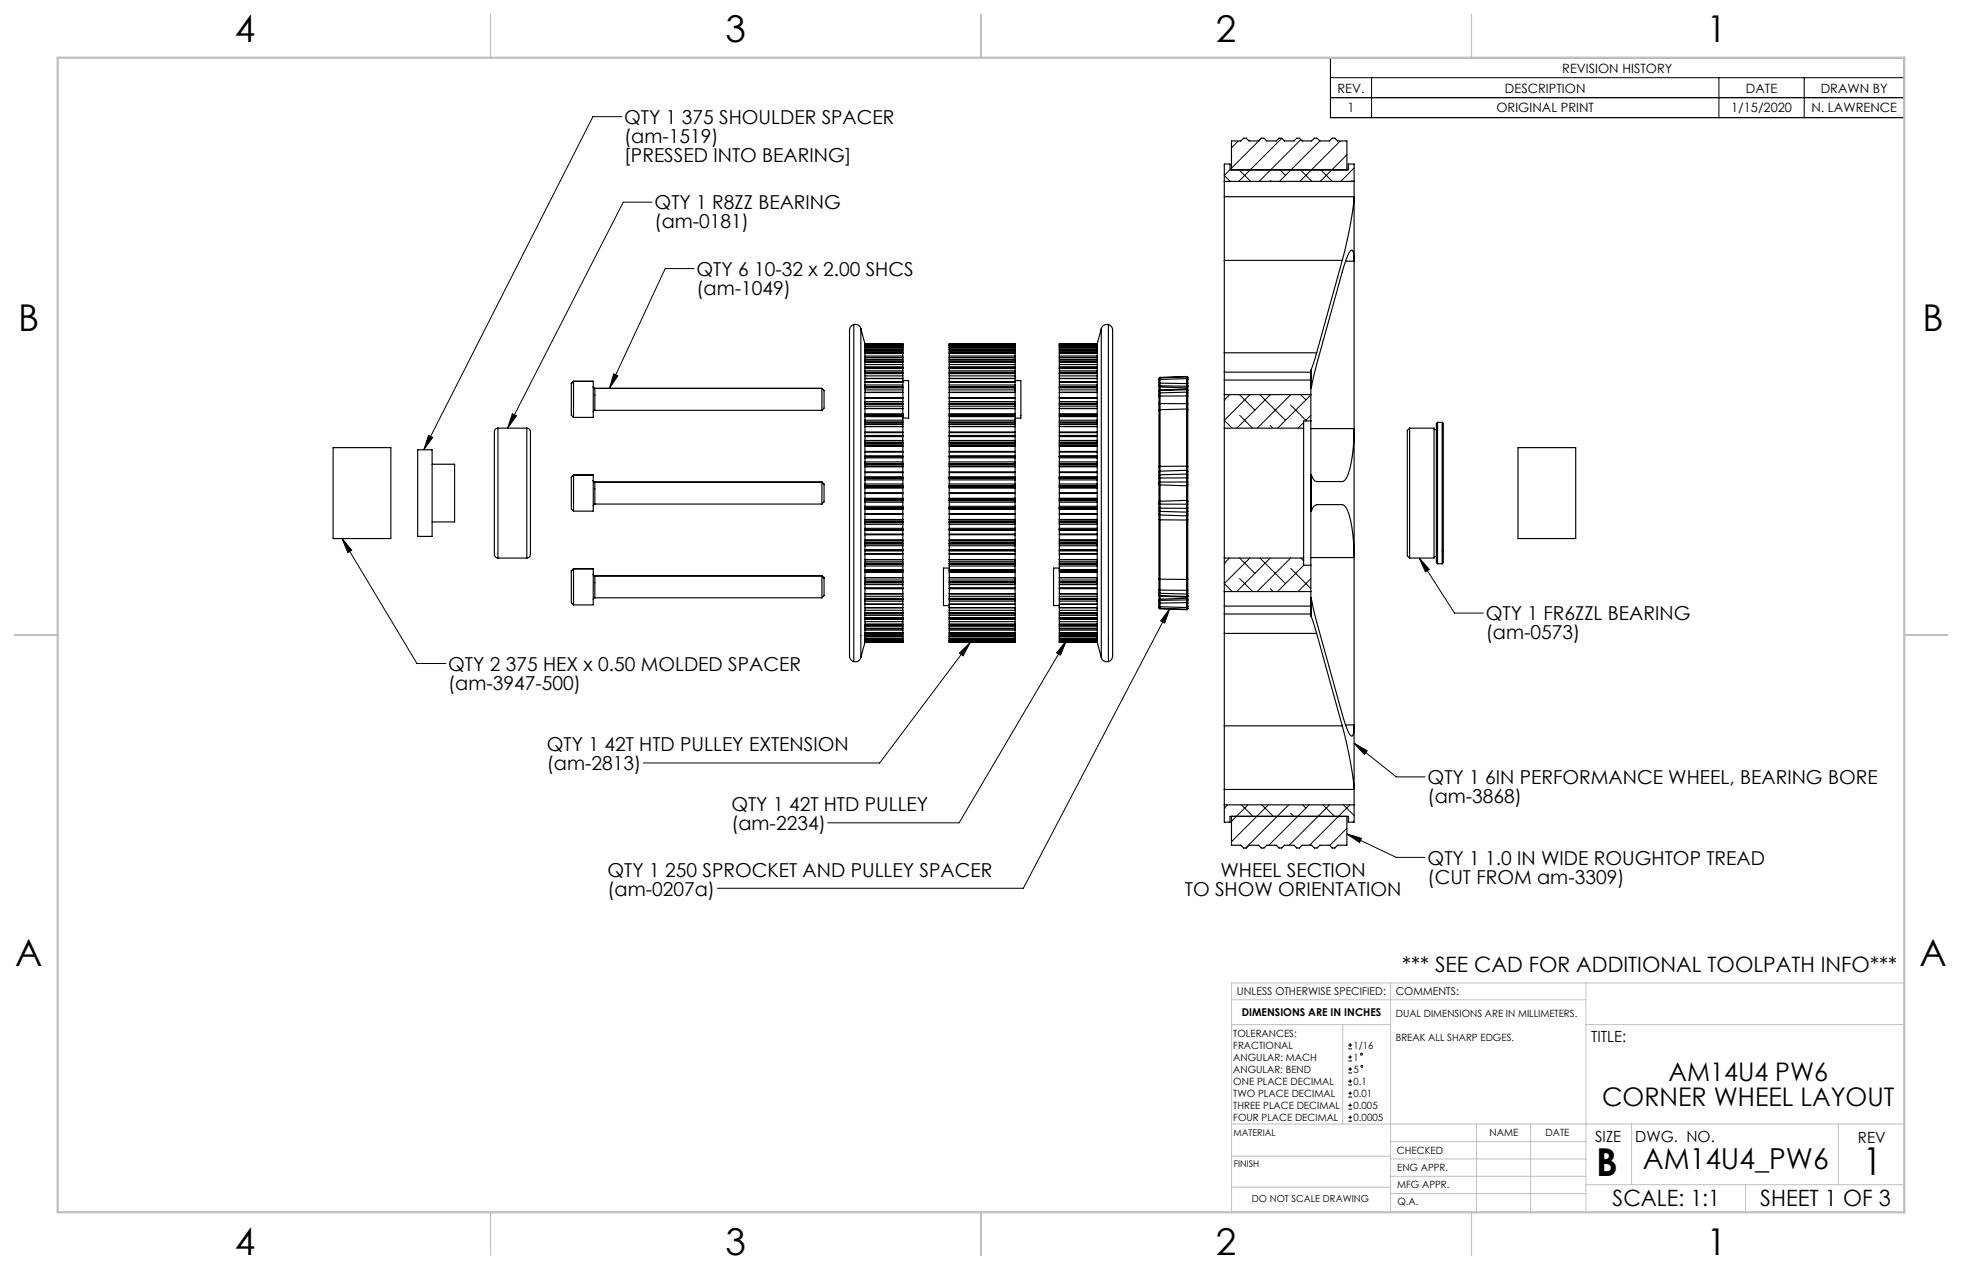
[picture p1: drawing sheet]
<svg xmlns="http://www.w3.org/2000/svg" width="432mm" height="279mm" viewBox="0 0 432 279" stroke-linecap="round" stroke-linejoin="round" font-family="sans-serif">
<g fill="none" stroke="#000" stroke-width=".22">
<path d="M292.8 12.7h126.3v13.2h-126.3zM292.8 17.1h126.3M301.9 17.1v8.8M378.3 17.1v8.8M397.1 17.1v8.8M136.8 25.7h-6.3l-37.2 73.3M270.7 37.3l-1.3 1.3 1.4 1.3M272.5 31l-1.5 1.5M272.8 37.5l2.4 2.4M277.6 30.4l-6.6 6.6M279.5 39.7l.2 .2M281.7 37.4l1.2 1.2"/>
<path d="M282.1 30.4l-9.5 9.5M286.2 37.4l2.5 2.5M286.3 30.7l-9.2 9.2M290.5 31l-8.9 8.9M290.8 37.5l2.4 2.4M292.8 21.5h126.3M295 31l-8.9 8.9M296.4 34.1l-5.8 5.8M297.5 39.7l.2 .2M298 37l-2.9 2.9M143.5 44.5h-6.3l-25.5 49.7M152.8 59.1h-6.4l-12.3 26.3"/>
<path d="M94.3 95.8l.9 .4-1.9 2.8zM112.8 91l.9 .5-2 2.7zM135.1 82.2l.9 .5-1.9 2.7zM269.4 88h.1M270.6 86.8l-1.2 1.2M272.8 86.8l3.4 3.4M272.8 91.3l2.9 2.9M275.1 86.8l-5.7 5.7 1.8 1.7M277.3 86.9l5.6 5.6M279.5 93.6l.6 .6M279.6 86.8l-7.4 7.4M284 89.1l3.5 3.5"/>
<path d="M284.1 86.8l-7.4 7.4M286.2 86.8l1.2 1.2M286.9 93l-1.2 1.2M288.5 86.9l-7.3 7.3M288.5 91.4l-1.2 1.2M75.3 118.5l16.5 27.5h6.3M75.3 118.5l2.1 2.6-.9 .5zM257.4 133.9l-1.1 3.2-.9-.5zM257.4 133.9l-32.2 61.5h-67.3M269.4 123.9h.1M270.6 122.8l-1.2 1.1M272.8 122.8l3.4 3.3"/>
<path d="M272.8 127.3l2.9 2.8M275.1 122.8l-5.7 5.6 1.8 1.7M277.3 122.8l5.6 5.6M279.5 129.5l.7 .6M279.6 122.8l-7.4 7.3M284 125l4.5 4.5M284 122.8l-7.3 7.3M286.3 122.8l.6 .6M286.9 124.4l-5.7 5.7M288.5 127.3l-2.8 2.8M312.4 122.8l7.7 12.1h6.4M312.4 122.8l2.2 2.5-.9 .5z"/>
<path d="M211.1 143.7l2.4-2.4-1.5 3zM213.5 141.3l-19.9 26.6h-52M234.6 141l-23.5 40h-28.9M234.6 141l-1.2 3.1-.9-.5zM269.4 177.8h.1M270.2 177.1l-.8 .7M273.2 177.1l2.6 2.5M274.7 177.1l-3.7 3.6M277.7 177.1l2.5 2.5M279.1 177.1l-8.1 8.1M283.6 177.1l-9.5 9.5M284 178.9l.7 .7"/>
<path d="M286.7 177.1l.7 .7M288.1 177.1l-8.9 8.9M291.2 177.1l2.5 2.5M292.6 177.1l-8.9 8.9M295.7 177.1l2.3 2.3M297.1 177.1l-8.9 8.9M298 163.5l9.3 7.4h6.3M298 163.5l2.9 1.7-.6 .8zM296.4 182.2l-3.8 3.8M296.4 183.5l10.9 5.1h6.3M296.4 183.5l3.2 .9-.4 .9zM298 180.6l-.2 .3"/>
<path d="M296.7 230.7h.9M296.7 229.9h.9M296.7 233.4h.9M296.7 232.6h.9M296.7 236.1h.9M296.7 235.2h.9M296.7 238.7h.9M296.7 237.9h.9M297.2 229.5v.8M297.2 232.1v.9M297.2 234.8v.8M297.2 237.4v.9"/>
<path d="M296.7 241.4h.9M296.7 240.5h.9M296.7 244h.9M296.7 243.2h.9M296.7 246.7h.9M296.7 245.8h.9M297.2 240.1v.8M297.2 242.7v.9M297.2 245.4v.8"/>
<circle cx="299.6" cy="231.9" r=".21"/>
<circle cx="299.7" cy="234.6" r=".21"/>
</g>
<g fill="none" stroke="#c0c0c0" stroke-width=".22">
<path d="M271 219.9h78M306 216.3v50.4M349 216.3v50.4M419.1 216.3h-148.1v50.4M271 225.4h35M295.5 225.4v21.9M349 225.4h70.1M271 247.3h148.1M271 254.4h35M306 258.8h43M306 255h43M306 251.2h43"/>
<path d="M325 247.3v19.4M336.9 247.3v19.4M359.1 247.3v13.3M404.6 247.3v13.3M271 261.2h35M306 262.6h43M349 260.6h70.1M384.2 260.6v6.1"/>
</g>
<path d="M107.9 3.2v9.5M215.9 3.2v9.5M323.8 3.2v9.5M3.2 139.7h9.5M419.1 139.7h9.5M107.9 266.7v9.5M215.9 266.7v9.5M323.8 266.7v9.5" fill="none" stroke="#c0c0c0" stroke-width=".25"/>
<path d="M12.7 12.7h406.4v254h-406.4z" fill="none" stroke="#c0c0c0" stroke-width=".5"/>
<path d="M75.3 118.5l2.1 2.6-.9 .5zM312.4 122.8l2.2 2.5-.9 .5zM298 163.5l2.9 1.7-.6 .8zM296.4 183.5l3.2 .9-.4 .9zM257.4 133.9l-1.1 3.2-.9-.5zM234.6 141l-1.2 3.1-.9-.5zM211.1 143.7l2.4-2.4-1.5 3zM135.1 82.2l.9 .5-1.9 2.7zM112.8 91l.9 .5-2 2.7zM94.3 95.8l.9 .4-1.9 2.8z" fill="#000"/>
<g fill="none" stroke="#000" stroke-width=".25">
<path d="M269.4 39.9v3.4M269.4 39.9v-3.8h1.3v1.3h26v-1.3h1.3v3.8M269.4 39.9h28.6M271 37.4v-6.4h2.1l.6-.6h.6l.6 .6h2.1l.6-.6h.6l.6 .6h2.1l.6-.6h.6l.6 .6h2.1l.6-.6h.6l.6 .6h2.1l.6-.6h.6l.6 .6h2.1l.6-.6h.6l.6 .6h2v6.4M298 39.9v3.4M269.4 43.3v14M269.4 57.3v20.3M269.4 43.3h28.6M269.4 57.3h26M295.4 57.3l-5.6 20.3M296.1 57.5h1.9M298 57.5v-.4a2.19 2.19 0 0 0-.5-2.1 3.7 3.7 0 0 0-1.3 2.3l-6.4 22.9-1.2 5.2v-4"/>
<path d="M298 43.3a78.1 78.1 0 0 1-2.6 14M298 43.3v14.2M298 57.5v36.8M187.9 71.4a1.27 1.27 0 0 1 1.6 .9M187.9 71.4a1.39 1.39 0 0 0-.9 1.7v68.5a8 8 0 0 0 .1 3.3l.8 .7M187.9 71.4v74.2M189.5 72.3v72.4M189.5 72.3l.9 3.4M190.4 75.7v.2M190.4 76.1v.9M190.4 77.2v1.5M190.4 79.1v1.9"/>
<path d="M190.4 78.7v.4M190.4 78.6v.1M190.4 77v.2M190.4 75.9v.2M190.4 75.9h.1M190.4 75.6v.1M190.4 75.6h.1M190.4 78.6h8.3M190.4 75.9h8.3M190.4 75.6h8.3M190.4 79.7h8.3M190.4 79.4h8.3"/>
<path d="M190.4 79.6h8.3M190.4 79.1h8.3M190.4 78.7h8.3M190.4 77.8h8.3M190.4 78.3h8.3M190.4 77.5h8.3M190.4 77.7h8.3M190.4 77.2h8.3M190.4 77h8.3M190.4 76.6h8.3M190.4 76.3h8.3M190.4 76.5h8.3"/>
<path d="M190.4 76.1h8.3M190.4 75.8h8.3M198.7 79.7v.5M198.7 79.4v.2M198.7 79.1v.3M198.7 79.6v.1M198.7 78.7v.4M198.7 78.6v.1M198.7 77.8v.5M198.7 78.3v.3M198.7 77.5v.2M198.7 77.7v.1"/>
<path d="M198.7 77.2v.3M198.7 77v.2M198.7 76.9l-8.3 .1M198.7 76.9v.1M198.7 76.6v.3M198.7 76.3v.2M198.7 76.5v.1M198.7 76.1v.2M198.7 75.9v.2M198.7 75.9h.1M198.7 75.8v.1M198.7 75.6v.2"/>
<path d="M198.7 75.6h.1M208.9 79.7v.5M208.9 79.4v.2M208.9 79.1v.3M208.9 79.6v.1M208.9 78.7v.4M208.9 78.6v.1M208.9 77.8v.5M208.9 78.3v.3M208.9 77.5v.2M208.9 77.7v.1M208.9 77.2v.3"/>
<path d="M208.9 77v.2M208.9 76.9v.1M208.9 76.6v.3M208.9 76.3v.2M208.9 76.5v.1M208.9 76.1v.2M208.9 75.9v.2M208.9 75.9h.1M208.9 75.8v.1M208.9 75.6v.2M208.9 75.6h.1M208.9 78.6h14.5"/>
<path d="M208.9 76.9h14.5M208.9 75.9h14.5M208.9 75.6h14.5M208.9 79.7h14.5M208.9 79.4h14.5M208.9 79.6h14.5M208.9 79.1h14.5M208.9 78.7h14.5M208.9 77.8h14.5M208.9 78.3h14.5M208.9 77.5h14.5M208.9 77.7h14.5"/>
<path d="M208.9 77.2h14.5M208.9 77h14.5M208.9 76.6h14.5M208.9 76.3h14.5M208.9 76.5h14.5M208.9 76.1h14.5M208.9 75.8h14.5M223.4 79.7v.5M223.4 79.4v.2M223.4 79.1v.3M223.4 79.6v.1M223.4 78.7v.4"/>
<path d="M223.4 78.6v.1M223.4 77.8v.5M223.4 78.3v.3M223.4 77.5v.2M223.4 77.7v.1M223.4 77.2v.3M223.4 77v.2M223.4 76.9v.1M223.4 76.6v.3M223.4 76.3v.2M223.4 76.5v.1M223.4 76.1v.2"/>
<path d="M223.4 75.9v.2M223.4 75.9h.1M223.4 75.8v.1M223.4 75.6v.2M223.4 75.6h.1M233.1 79.7v.5M233.1 79.4v.2M233.1 79.1v.3M233.1 79.6v.1M233.1 78.7v.4M233.1 78.6v.1M233.1 77.8v.5"/>
<path d="M233.1 78.3v.3M233.1 77.5v.2M233.1 77.7v.1M233.1 77.2v.3M233.1 77v.2M233.1 76.9l8.4 .1M233.1 76.9v.1M233.1 76.6v.3M233.1 76.3v.2M233.1 76.5v.1M233.1 76.1v.2M233.1 75.9v.2"/>
<path d="M233.1 75.9h.1M233.1 75.8v.1M233.1 75.6v.2M233.1 75.6h.1M233.1 78.6h8.4M233.1 75.9h8.4M233.1 75.6h8.4M233.1 79.7h8.4M233.1 79.4h8.4M233.1 79.6h8.4M233.1 79.1h8.4M233.1 78.7h8.4"/>
<path d="M233.1 77.8h8.4M233.1 78.3h8.4M233.1 77.5h8.4M233.1 77.7h8.4M233.1 77.2h8.4M233.1 77h8.4M233.1 76.6h8.4M233.1 76.3h8.4M233.1 76.5h8.4M233.1 76.1h8.4M233.1 75.8h8.4M241.5 79.1v1.9"/>
<path d="M241.5 77.2v1.4M241.5 76.1v.9M241.5 75.7v.2M241.5 78.7v.4M241.5 78.6v.1M241.5 77v.2M241.5 75.9v.2M241.5 75.9h.1M241.5 75.6v.1M241.5 75.6h.1M242.4 72.3v72.4M242.4 72.3l-.9 3.4"/>
<path d="M243.9 71.4a1.27 1.27 0 0 0-1.5 .9M243.9 71.4a1.39 1.39 0 0 1 1 1.7v68.5a8 8 0 0 1-.2 3.3l-.8 .7M243.9 71.4v74.2M269.4 77.6v4.3M269.4 77.6h20.4M289.8 77.6l-1.2 3.8M73.3 98.5h12.7v20h-12.7zM91.9 99h3.2v19h-3.2zM109.6 94.2a.9 .9 0 0 0-.8 1.2v25.8a1.35 1.35 0 0 0 .4 1.4l.4 .2M109.6 94.2v28.6M109.6 94.2h6.3M115.9 94.2a.9 .9 0 0 1 .8 1.2v25.8a1.35 1.35 0 0 1-.3 1.4l-.5 .2"/>
<path d="M115.9 94.2v28.6M125.7 84.4v6.9l.5 .5M125.7 84.4h.1M126.2 83.9v7.9M126.2 83.9h4.4M126.2 83.9l-.5 .5M126.2 83.9h.1M130.6 85.1l.3 .3M130.6 83.9v7.9h-4.4M130.6 83.9h.1M130.9 90.3l-.3 .3M130.9 85.4v4.9"/>
<path d="M130.9 90.3h50M130.9 85.4h50M130.9 85.4h.1M180.9 85.4v4.9M180.9 85.4l.5 .5M180.9 85.4h.1M181.4 85.9v3.9l-.5 .5M181.4 85.9h.1M190.4 81.6v2.4M190.4 84.7v2.9M190.4 88.4v3.1M190.4 92.4v3.7"/>
<path d="M190.4 96.9v3.8M190.4 96.1v.8M190.4 91.7v.7M190.4 91.5v.2M190.4 87.6v.8M190.4 84.1v.6M190.4 84v.1M190.4 84l8.3 .1M190.4 81.1v.5M190.4 81v.1M190.4 95.8h8.3M190.4 87.5h8.3"/>
<path d="M190.4 81h8.3M190.4 91.5h8.3M190.4 96.9h8.3M190.4 97.3h8.3M190.4 96.1h8.3M190.4 97.4h8.3M190.4 97.7h8.3M190.4 99.5h8.3M190.4 98.1h8.3M190.4 98.2h8.3M190.4 99.3h8.3M190.4 92.4h8.3"/>
<path d="M190.4 92.8h8.3M190.4 93h8.3M190.4 95.2h8.3M190.4 91.7h8.3M190.4 93.4h8.3M190.4 93.9h8.3M190.4 95h8.3M190.4 93.8h8.3M190.4 91.2h8.3M190.4 88.4h8.3M190.4 88.7h8.3M190.4 88.9h8.3"/>
<path d="M190.4 87.6h8.3M190.4 89h8.3M190.4 89.4h8.3M190.4 89.9h8.3M190.4 91h8.3M190.4 89.8h8.3M190.4 85.1h8.3M190.4 85.3h8.3M190.4 85.8h8.3M190.4 86.4h8.3M190.4 84.1h8.3M190.4 86.3h8.3"/>
<path d="M190.4 83.3h8.3M190.4 81.9h8.3M190.4 82.1h8.3M190.4 82.2h8.3M190.4 82.7h8.3M190.4 81.6h8.3M190.4 83.2h8.3M190.4 81.1h8.3M190.4 80.8h8.3M190.4 80.2h8.3M190.4 80.7h8.3M190.4 84.7h8.3"/>
<path d="M198.7 96.9v.4M198.7 96.1v.8M198.7 97.3v.1M198.7 97.4h.1M198.7 97.5v.2M198.7 95.8v.3M198.7 99.5v.9M198.7 95.8h.1M198.7 97.7v.4M198.7 98.2v1.1M198.7 98.1v.1M198.7 92.4v.4"/>
<path d="M198.7 92.8v.2M198.7 95.2v.6M198.7 91.7v.7M198.7 93h.1M198.7 93v.4M198.7 91.5v.2M198.7 93.9v1.1M198.7 93.4v.4M198.7 91.5h.1M198.7 93.8v.1M198.7 91.2v.3M198.7 88.4v.3"/>
<path d="M198.7 88.7v.2M198.7 87.6v.8M198.7 89v.4M198.7 88.9v.1M198.7 89.9v1.1M198.7 89.4v.4M198.7 87.5v.1M198.7 89.8v.1M198.7 84.7v.4M198.7 85.1v.2M198.7 85.3v.5M198.7 85.3h.1"/>
<path d="M198.7 86.4v1.1M198.7 84.1v.6M198.7 85.8v.5M198.7 86.3v.1M198.7 83.3v.7M198.7 81.9v.2M198.7 82.2v.5M198.7 81.6v.3M198.7 82.1v.1M198.7 82.7v.5M198.7 81.1v.5M198.7 83.2v.1"/>
<path d="M198.7 81v.1M198.7 80.8v.2M198.7 80.2v.5M198.7 80.7v.1M198.7 83.7h1.3v8.3h-1.3M198.7 87.5h.1M198.7 91v.2M198.7 95v.2M198.7 99.3v.2M208.9 96.9v.4M208.9 96.1v.8M208.9 97.3v.1"/>
<path d="M208.9 97.4v.1M208.9 97.5v.2M208.9 95.8v.3M208.9 99.5v.9M208.9 95.8h.1M208.9 97.7v.4M208.9 98.2v1.1M208.9 98.1v.1M208.9 92.4v.4M208.9 92.8v.2M208.9 95.2v.6M208.9 91.7v.7"/>
<path d="M208.9 93h.1M208.9 93v.4M208.9 91.5v.2M208.9 93.9v1.1M208.9 93.4v.4M208.9 91.5h.1M208.9 93.8v.1M208.9 91.2v.3M208.9 88.3v.4M208.9 88.7v.2M208.9 87.6v.7M208.9 89v.4"/>
<path d="M208.9 88.9v.1M208.9 89.9v1.1M208.9 89.4v.4M208.9 87.5v.1M208.9 89.8v.1M208.9 84.7v.4M208.9 85.1v.1M208.9 85.3v.5M208.9 85.2v.1M208.9 86.4v1.1M208.9 84.1v.6M208.9 85.8v.5"/>
<path d="M208.9 86.3v.1M208.9 83.3v.7M208.9 81.9v.2M208.9 82.2v.5M208.9 81.6v.3M208.9 82.1v.1M208.9 82.7v.5M208.9 81.1v.5M208.9 83.2v.1M208.9 81v.1M208.9 80.8v.2M208.9 80.2v.5"/>
<path d="M208.9 80.7v.1M208.9 95.8h14.5M208.9 91.5h14.5M208.9 87.5h14.5M208.9 81h14.5M208.9 87.5h.1M208.9 91v.2M208.9 95v.2M208.9 99.3v.2M208.9 96.9h14.5M208.9 97.3h14.5M208.9 96.1h14.5"/>
<path d="M208.9 97.4h14.5M208.9 97.5h14.5M208.9 97.7h14.5M208.9 99.5h14.5M208.9 98.1h14.5M208.9 98.2h14.5M208.9 99.3h14.5M208.9 92.4h14.5M208.9 92.8h14.5M208.9 93h14.5M208.9 95.2h14.5M208.9 91.7h14.5"/>
<path d="M208.9 93.4h14.5M208.9 93.9h14.5M208.9 95h14.5M208.9 93.8h14.5M208.9 91.2h14.5M208.9 88.3h14.5M208.9 88.7h14.5M208.9 88.9h14.5M208.9 87.6h14.5M208.9 89h14.5M208.9 89.4h14.5M208.9 89.9h14.5"/>
<path d="M208.9 91h14.5M208.9 89.8h14.5M208.9 84.7h14.5M208.9 85.1h14.5M208.9 85.2h14.5M208.9 85.3h14.5M208.9 85.8h14.5M208.9 86.4h14.5M208.9 84.1h14.5M208.9 86.3h14.5M208.9 83.3h14.5M208.9 81.9h14.5"/>
<path d="M208.9 82.1h14.5M208.9 82.2h14.5M208.9 82.7h14.5M208.9 81.6h14.5M208.9 83.2h14.5M208.9 81.1h14.5M208.9 80.8h14.5M208.9 80.2h14.5M208.9 80.7h14.5M223.4 96.9v.4M223.4 96.1v.8M223.4 97.3v.1"/>
<path d="M223.4 97.4v.1M223.4 97.5v.2M223.4 95.8v.3M223.4 99.5v.9M223.4 95.8h.1M223.4 97.7v.4M223.4 98.2v1.1M223.4 98.1v.1M223.4 92.4v.4M223.4 92.8v.2M223.4 95.2v.6M223.4 91.7v.7"/>
<path d="M223.4 93h.1M223.4 93v.4M223.4 91.5v.2M223.4 93.9v1.1M223.4 93.4v.4M223.4 91.5h.1M223.4 93.8v.1M223.4 91.2v.3M223.4 88.3v.4M223.4 88.7v.2M223.4 87.6v.7M223.4 89v.4"/>
<path d="M223.4 88.9v.1M223.4 89.9v1.1M223.4 89.4v.4M223.4 87.5v.1M223.4 89.8v.1M223.4 84.7v.4M223.4 85.1v.1M223.4 85.3v.5M223.4 85.2v.1M223.4 86.4v1.1M223.4 84.1v.6M223.4 85.8v.5"/>
<path d="M223.4 86.3v.1M223.4 84l-14.5 .1M223.4 84v.1M223.4 83.3v.7M223.4 81.9v.2M223.4 82.2v.5M223.4 81.6v.3M223.4 82.1v.1M223.4 82.7v.5M223.4 81.1v.5M223.4 83.2v.1M223.4 81v.1"/>
<path d="M223.4 80.8v.2M223.4 80.2v.5M223.4 80.7v.1M223.4 83.7h1.3v8.3h-1.3M223.4 87.5h.1M223.4 91v.2M223.4 95v.2M223.4 99.3v.2M233.1 96.9v.4M233.1 96.1v.8M233.1 97.3v.1M233.1 97.4v.1"/>
<path d="M233.1 97.5v.2M233.1 95.8v.3M233.1 99.5v.9M233.1 95.8h.1M233.1 97.7v.4M233.1 98.2v1.1M233.1 98.1v.1M233.1 92.4v.4M233.1 92.8v.2M233.1 95.2v.6M233.1 91.7v.7M233.1 93h.1"/>
<path d="M233.1 93v.4M233.1 91.5v.2M233.1 93.9v1.1M233.1 93.4v.4M233.1 91.5h.1M233.1 93.8v.1M233.1 91.2v.3M233.1 88.3v.4M233.1 88.7v.2M233.1 87.6v.7M233.1 89v.4M233.1 88.9v.1"/>
<path d="M233.1 89.9v1.1M233.1 89.4v.4M233.1 87.5v.1M233.1 89.8v.1M233.1 84.7v.4M233.1 85.1v.1M233.1 85.3v.5M233.1 85.2v.1M233.1 86.4v1.1M233.1 84.1v.6M233.1 85.8v.5M233.1 86.3v.1"/>
<path d="M233.1 84v.1M233.1 83.3v.7M233.1 81.9v.2M233.1 82.2v.5M233.1 81.6v.3M233.1 82.1v.1M233.1 82.7v.5M233.1 81.1v.5M233.1 83.2v.1M233.1 81v.1M233.1 80.8v.2M233.1 80.2v.5"/>
<path d="M233.1 80.7v.1M233.1 95.8h8.4M233.1 91.5h8.4M233.1 87.5h8.4M233.1 84h8.4M233.1 81h8.4M233.1 96.9h8.4M233.1 97.3h8.4M233.1 96.1h8.4M233.1 97.4h8.4M233.1 97.5h8.4M233.1 97.7h8.4"/>
<path d="M233.1 99.5h8.4M233.1 98.1h8.4M233.1 98.2h8.4M233.1 99.3h8.4M233.1 92.4h8.4M233.1 92.8h8.4M233.1 93h8.4M233.1 95.2h8.4M233.1 91.7h8.4M233.1 93.4h8.4M233.1 93.9h8.4M233.1 95h8.4"/>
<path d="M233.1 93.8h8.4M233.1 91.2h8.4M233.1 88.3h8.4M233.1 88.7h8.4M233.1 88.9h8.4M233.1 87.6h8.4M233.1 89h8.4M233.1 89.4h8.4M233.1 89.9h8.4M233.1 91h8.4M233.1 89.8h8.4M233.1 84.7h8.4"/>
<path d="M233.1 85.1h8.4M233.1 85.2h8.4M233.1 85.3h8.4M233.1 85.8h8.4M233.1 86.4h8.4M233.1 84.1h8.4M233.1 86.3h8.4M233.1 83.3h8.4M233.1 81.9h8.4M233.1 82.1h8.4M233.1 82.2h8.4M233.1 82.7h8.4"/>
<path d="M233.1 81.6h8.4M233.1 83.2h8.4M233.1 81.1h8.4M233.1 80.8h8.4M233.1 80.2h8.4M233.1 80.7h8.4M233.1 87.5h.1M233.1 91v.2M233.1 95v.2M233.1 99.3v.2M241.5 96.9v3.8M241.5 92.4v3.7"/>
<path d="M241.5 88.3v3.4M241.5 84.7v2.9M241.5 81.6v2.5M241.5 96.1v.8M241.5 91.7v.7M241.5 87.6v.7M241.5 84.1v.6M241.5 81.1v.5M241.5 81v.1M255.1 90.3v12.4M255.1 88.7l.2 .1M255.1 87.2v1.5"/>
<path d="M255.1 88.7v1.6M255.1 86.6v.6M255.1 86.1v.5M255.1 84.9l.2 .2M255.1 84.9v1.2M255.1 86.1h.1M255.1 84.2l.2 .1M255.1 83.7v.5M255.1 84.8l.2 .1M255.1 83.3v.4M255.1 84.8v.1M255.1 84.2v.6"/>
<path d="M255.3 85.8l-.2 .3M255.3 83l-.2 .3M255.3 90.1v12.5M255.3 90.1l-.2 .2M255.3 87.1v1.7M255.3 88.8v1.3M255.3 87.1l-.2 .1M255.3 86.4v.7M255.3 86.4l-.2 .2M255.3 85.9v.5M255.3 85.9l-.2 .2M255.3 83.5v.8"/>
<path d="M255.3 83.5l-.2 .2M255.3 83.1v.4M255.3 84.9v.2M255.3 83.1l-.2 .2M255.3 85.1v.7M255.3 85.8v.1M255.3 83v.1M255.3 88.8h5.8M255.3 85.1l5.8 .2M255.3 84.3l5.8 .1M255.3 84.9l5.8 .1M255.3 84.3v.6"/>
<path d="M261.1 85.6l.3 .3M261.1 82.8l.3 .4M261.1 90v12.6M261.1 90l.3 .2M261.1 87.1v1.7M261.1 87.1h.3M261.1 88.8v1.2M261.1 86.3v.8M261.1 86.3l.3 .2M261.1 85.7v.6M261.1 85.7l.3 .2M261.1 83.3v1.1"/>
<path d="M261.1 83.3l.3 .2M261.1 82.9v.4M261.1 82.9l.3 .3M261.1 85v.3M261.1 85.6v.1M261.1 82.8v.1M261.1 85.6l-5.8 .2M261.1 82.8l-5.8 .2M261.1 90l-5.8 .1M261.1 87.1h-5.8M261.1 86.3l-5.8 .1M261.1 85.7l-5.8 .2"/>
<path d="M261.1 83.3l-5.8 .2M261.1 84.4v.6M261.1 85.3v.3M261.1 82.9l-5.8 .2M261.4 90.2v12.4M261.4 88.8h-.3M261.4 87.1v1.7M261.4 88.8v1.4M261.4 86.5v.6M261.4 85.9v.6M261.4 85.9h.1M261.4 85.1l-.3 .2"/>
<path d="M261.4 85.1v.8M261.4 84.3l-.3 .1M261.4 83.5v.8M261.4 84.9l-.3 .1M261.4 83.2v.3M261.4 84.9v.2M261.4 84.3v.6M269.4 94.2v28.6M269.4 83.6v3.2M269.4 81.9v1.7M269.4 94.2h17.5M269.4 86.8v7.4"/>
<path d="M269.4 86.8h19.1M269.4 83.6h19.1M269.4 81.9h19.1M286.9 94.2v28.6M288.5 92.6v31.8M288.5 83.6v3.2M288.5 81.9v1.7M288.5 92.6h-1.6v1.6M288.5 86.8v5.8M288.5 94.3h9.5M288.6 81.4l-.1 .5M298 94.3a29.1 29.1 0 0 1-1.6 10.7l-.3 .6-.7 .3h-5.6l-.4-.1-.4-.4-.4-1v8.1l.6-1.1 .6-.4h5.6a2.64 2.64 0 0 1 1.5 2.2l.8 4.1 .3 5.4"/>
<path d="M298 94.3v28.4M310.2 94.2h5.4v28.6h-5.4M310.2 94.2v28.6M310.2 94.2l-.5 .5v27.6l.5 .5M315.6 94.5h.5M316.4 92.9v31.1M316.4 92.9a.98 .98 0 0 0-.3 1.2v29.7l.3 .2M316.4 92.9h1M317.4 92.9v31.1M317.4 92.9a.98 .98 0 0 1 .2 1.2v29.7l-.2 .2M334.1 98.5h12.7v20h-12.7zM95.1 102.1h5v12.7h-5"/>
<path d="M125.7 105v7l.5 .5M125.7 105h.1M126.2 104.5v8M126.2 104.5h4.4M126.2 104.5l-.5 .5M126.2 104.5h.1M130.6 105.7l.3 .4M130.6 104.5v8h-4.4M130.6 104.5h.1M130.9 110.9l-.3 .4M130.9 106.1v4.8M130.9 106.1h50"/>
<path d="M130.9 110.9h50M130.9 106.1h.1M180.9 106.1v4.8M180.9 106.1l.5 .4M180.9 106.1h.1M181.4 106.5v3.9l-.5 .5M181.4 106.5h.1M190.4 101.6v4M190.4 106.5v4M190.4 111.4v4M190.4 116.2v3.9M190.4 110.5v.9"/>
<path d="M190.4 105.6v.9M190.4 115.4v.8M190.4 100.7v.9M190.4 114.8h8.3M190.4 102.1h8.3M190.4 110.5h8.3M190.4 105.6h8.3M190.4 106.5h8.3M190.4 106.8h8.3M190.4 110.2h8.3M190.4 111.7h8.3M190.4 105.3h8.3"/>
<path d="M190.4 106.9h8.3M190.4 110h8.3M190.4 105.2h8.3M190.4 111.8h8.3M190.4 115.4h8.3M190.4 116.2h8.3M190.4 109.9h8.3M190.4 100.7h8.3M190.4 101.6h8.3M190.4 102h8.3M190.4 115h8.3M190.4 114.9h8.3"/>
<path d="M190.4 116.5h8.3M190.4 100.5h8.3M190.4 107.3h8.3M190.4 109.6h8.3M190.4 102.3h8.3M190.4 114.7h8.3M190.4 105h8.3M190.4 112h8.3M190.4 100.4h8.3M190.4 108.4h8.3M190.4 108.6h8.3M190.4 113h8.3"/>
<path d="M190.4 102.6h8.3M190.4 114.3h8.3M190.4 102.7h8.3M190.4 103.8h8.3M190.4 104h8.3M190.4 113.2h8.3M190.4 119.7h8.3M190.4 116.6h8.3M190.4 119.6h8.3M190.4 119.5h8.3M190.4 119.2h8.3M190.4 117.5h8.3"/>
<path d="M190.4 118.9h8.3M190.4 117.7h8.3M190.4 118.8h8.3M190.4 111.4h8.3M190.4 107h8.3M198.7 110.5v.9M198.7 105.6v.9M198.7 106.5v.3M198.7 110.2v.3M198.7 111.4v.3M198.7 105.3v.3M198.7 106.8v.1"/>
<path d="M198.7 110.1v.1M198.7 105.2v.1M198.7 111.7v.1M198.7 106.9h.1M198.7 110h.1M198.7 115.4v.8M198.7 106.9v.1M198.7 109.9v.1M198.7 100.7v.9M198.7 105.2h.1M198.7 111.8h.1M198.7 101.6v.4"/>
<path d="M198.7 115v.4M198.7 102v.1M198.7 114.9v.1M198.7 116.2v.3M198.7 100.5v.2M198.7 102.1h.1M198.7 114.8v.1M198.7 107v.3M198.7 109.7v.2M198.7 102.1v.2M198.7 114.7v.1M198.7 105v.2"/>
<path d="M198.7 111.8v.2M198.7 100.4v.1M198.7 116.5h.1M198.7 107.3v1.1M198.7 108.6v1M198.7 112v1M198.7 107.3h.1M198.7 109.6h.1M198.7 102.3v.3M198.7 114.3v.4M198.7 102.7v1.1M198.7 112h.1"/>
<path d="M198.7 105h.1M198.7 104v1M198.7 113.2v1.1M198.7 119.7v.4M198.7 100.4h.1M198.7 116.5v.1M198.7 102.6v.1M198.7 114.3h.1M198.7 119.6v.1M198.7 119.5v.1M198.7 119.2v.3M198.7 116.6v.9"/>
<path d="M198.7 116.6h.1M198.7 118.9v.3M198.7 117.7v1.1M198.7 118.8v.1M198.7 103.8v.2M198.7 108.4v.2M198.7 113v.2M198.7 117.5v.2M208.9 110.5v.9M208.9 105.6v.9M208.9 106.5v.3M208.9 110.2v.3"/>
<path d="M208.9 111.4v.3M208.9 105.3v.3M208.9 106.8v.1M208.9 110.1v.1M208.9 105.2v.1M208.9 111.7v.1M208.9 106.9h.1M208.9 110.1h.1M208.9 115.4v.8M208.9 106.9v.1M208.9 109.9v.1M208.9 100.7v.9"/>
<path d="M208.9 105.2h.1M208.9 111.8h.1M208.9 101.6v.4M208.9 115v.4M208.9 102v.1M208.9 114.9v.1M208.9 116.2v.3M208.9 100.5v.2M208.9 102.1h.1M208.9 114.8v.1M208.9 107v.3M208.9 109.7v.2"/>
<path d="M208.9 102.1v.2M208.9 114.6v.2M208.9 105v.2M208.9 111.8v.2M208.9 100.4v.1M208.9 116.6h.1M208.9 107.3v1.1M208.9 108.6v1M208.9 112v1M208.9 107.3h.1M208.9 109.7h.1M208.9 102.3v.3"/>
<path d="M208.9 114.3v.3M208.9 102.7v1.1M208.9 112h.1M208.9 105h.1M208.9 104v1M208.9 113.2v1.1M208.9 119.7v.4M208.9 100.4h.1M208.9 102.6v.1M208.9 114.3h.1M208.9 119.6v.1M208.9 119.5v.1"/>
<path d="M208.9 119.2v.3M208.9 116.6v.9M208.9 118.9v.3M208.9 117.6v1.2M208.9 118.8v.1M208.9 114.8h14.5M208.9 102.1h14.5M208.9 110.5h14.5M208.9 111.4h14.5M208.9 105.6h14.5M208.9 106.5h14.5M208.9 106.8h14.5"/>
<path d="M208.9 110.2h14.5M208.9 111.7h14.5M208.9 105.3h14.5M208.9 106.9h14.5M208.9 110h14.5M208.9 105.2h14.5M208.9 111.8h14.5M208.9 115.4h14.5M208.9 116.2h14.5M208.9 107h14.5M208.9 109.9h14.5M208.9 100.7h14.5"/>
<path d="M208.9 101.6h14.5M208.9 102h14.5M208.9 115h14.5M208.9 114.9h14.5M208.9 116.5h14.5M208.9 100.5h14.5M208.9 107.3h14.5M208.9 109.6h14.5M208.9 102.3h14.5M208.9 114.6h14.5M208.9 105h14.5M208.9 112h14.5"/>
<path d="M208.9 100.4h14.5M208.9 108.4h14.5M208.9 108.6h14.5M208.9 113h14.5M208.9 102.6h14.5M208.9 114.3h14.5M208.9 102.7h14.5M208.9 103.8h14.5M208.9 104h14.5M208.9 113.2h14.5M208.9 103.8v.2M208.9 108.4v.2"/>
<path d="M208.9 113v.2M208.9 117.5v.1M208.9 119.7h14.5M208.9 116.6h14.5M208.9 119.6h14.5M208.9 119.5h14.5M208.9 119.2h14.5M208.9 117.5h14.5M208.9 118.9h14.5M208.9 117.6h14.5M208.9 118.8h14.5M223.4 110.5v.9"/>
<path d="M223.4 105.6v.9M223.4 106.5v.3M223.4 110.2v.3M223.4 111.4v.3M223.4 105.3v.3M223.4 106.8v.1M223.4 110.1v.1M223.4 105.2v.1M223.4 111.7v.1M223.4 106.9h.1M223.4 110h.1M223.4 115.4v.8"/>
<path d="M223.4 106.9v.1M223.4 109.9v.1M223.4 100.7v.9M223.4 105.2h.1M223.4 111.8h.1M223.4 101.6v.4M223.4 115v.4M223.4 102v.1M223.4 114.9v.1M223.4 116.2v.3M223.4 100.5v.2M223.4 102.1h.1"/>
<path d="M223.4 114.8v.1M223.4 107v.3M223.4 109.7v.2M223.4 102.1v.2M223.4 114.6v.2M223.4 105v.2M223.4 111.8v.2M223.4 100.4v.1M223.4 116.5h.1M223.4 107.3v1.1M223.4 108.6v1M223.4 112v1"/>
<path d="M223.4 107.3h.1M223.4 109.6h.1M223.4 102.3v.3M223.4 114.3v.3M223.4 102.7v1.1M223.4 112h.1M223.4 105h.1M223.4 104v1M223.4 113.2v1.1M223.4 119.7v.4M223.4 100.4h.1M223.4 116.6h.1"/>
<path d="M223.4 102.6v.1M223.4 114.3h.1M223.4 119.6v.1M223.4 119.5v.1M223.4 119.2v.3M223.4 116.6v.9M223.4 118.9v.3M223.4 117.6v1.2M223.4 118.8v.1M223.4 103.8v.2M223.4 108.4v.2M223.4 113v.2"/>
<path d="M223.4 117.5v.1M233.1 110.5v.9M233.1 105.6v.9M233.1 106.5v.3M233.1 110.1v.4M233.1 111.4v.3M233.1 105.3v.3M233.1 106.8v.1M233.1 110v.1M233.1 111.7v.1M233.1 105.2v.1M233.1 110h.1"/>
<path d="M233.1 106.9h.1M233.1 115.3v.9M233.1 109.9v.1M233.1 106.9v.1M233.1 100.7v.9M233.1 111.8h.1M233.1 105.2h.1M233.1 101.6v.4M233.1 115v.3M233.1 102v.1M233.1 114.9v.1M233.1 116.2v.3"/>
<path d="M233.1 100.5v.2M233.1 114.8v.1M233.1 102.1h.1M233.1 109.7v.2M233.1 107v.3M233.1 114.6v.2M233.1 102.1v.2M233.1 111.8v.2M233.1 105v.2M233.1 116.5h.1M233.1 100.4v.1M233.1 107.3v1.1"/>
<path d="M233.1 108.6v1M233.1 112v1M233.1 107.3h.1M233.1 109.7h.1M233.1 102.3v.3M233.1 114.3v.3M233.1 102.7v1.1M233.1 112h.1M233.1 105h.1M233.1 104v1M233.1 113.2v1.1M233.1 119.7v.4"/>
<path d="M233.1 116.6h.1M233.1 100.4h.1M233.1 102.6v.1M233.1 114.3h.1M233.1 119.5v.2M233.1 119.5h.1M233.1 119.2v.3M233.1 116.6v.9M233.1 118.9v.3M233.1 117.6v1.2M233.1 118.8v.1M233.1 114.8h8.4"/>
<path d="M233.1 102.1h8.4M233.1 110.5h8.4M233.1 111.4h8.4M233.1 105.6h8.4M233.1 106.5h8.4M233.1 106.8h8.4M233.1 110.1h8.4M233.1 111.7h8.4M233.1 105.3h8.4M233.1 106.9h8.4M233.1 110h8.4M233.1 105.2h8.4"/>
<path d="M233.1 111.8h8.4M233.1 116.2h8.4M233.1 107h8.4M233.1 109.9h8.4M233.1 100.7h8.4M233.1 101.6h8.4M233.1 102h8.4M233.1 115h8.4M233.1 114.9h8.4M233.1 116.5h8.4M233.1 100.5h8.4M233.1 107.3h8.4"/>
<path d="M233.1 109.6h8.4M233.1 102.3h8.4M233.1 114.6h8.4M233.1 105h8.4M233.1 112h8.4M233.1 100.4h8.4M233.1 108.4h8.4M233.1 108.6h8.4M233.1 113h8.4M233.1 102.6h8.4M233.1 114.3h8.4M233.1 102.7h8.4"/>
<path d="M233.1 103.8h8.4M233.1 104h8.4M233.1 113.2h8.4M233.1 116.6h8.4M233.1 119.5h8.4M233.1 119.2h8.4M233.1 117.5h8.4M233.1 118.9h8.4M233.1 117.6h8.4M233.1 118.8h8.4M233.1 115.3h8.4M233.1 103.8v.2"/>
<path d="M233.1 108.4v.2M233.1 113v.2M233.1 117.5v.1M233.1 119.7h8.4M241.5 116.2v3.9M241.5 111.4v3.9M241.5 106.5v4M241.5 101.6v4M241.5 110.5v.9M241.5 105.6v.9M241.5 115.3v.9M241.5 100.7v.9"/>
<path d="M255.1 114.3l.2 .1M255.1 114.3v13M255.1 106.4v4.1M255.1 111.8h.2M255.1 110.9h.2M255.1 110.9v.9M255.1 105.2v.9M255.1 106.4l.2 .3M255.1 106.1v.3M255.1 112.3l.2 .2M255.1 111.8v.5M255.1 110.5v.4"/>
<path d="M255.1 104.7v.5M255.1 103.9v.8M255.1 113.1l.2 .2M255.1 112.3v.8M255.1 113.1v1.2M255.1 102.7v1.2M255.3 114.4v13M255.3 110.9v.9M255.3 105.2v.9M255.3 106.1v.6M255.3 111.8v.7M255.3 110.3v.6"/>
<path d="M255.3 106.1h-.2M255.3 105.2h-.2M255.3 104.5v.7M255.3 110.3l-.2 .2M255.3 104.5l-.2 .2M255.3 103.7v.8M255.3 112.5v.8M255.3 103.7l-.2 .2M255.3 113.3v1.1M255.3 102.6v1.1M255.3 102.6l-.2 .1M255.3 106.7v3.6"/>
<path d="M255.3 114.4h5.8M255.3 111.8h5.8M255.3 110.9h5.8M255.3 106.7l5.8 .2M255.3 112.5l5.8 .2M255.3 113.3l5.8 .2M261.1 114.4v13.1M261.1 110.9v.9M261.1 106l.3 .1M261.1 105.1v.9M261.1 105.1l.3 .1M261.1 106v.9"/>
<path d="M261.1 111.8v.9M261.1 110.1v.8M261.1 110.1l.3 .2M261.1 104.3v.8M261.1 104.3l.3 .2M261.1 103.5v.8M261.1 103.5l.3 .2M261.1 112.7v.8M261.1 113.5v.9M261.1 102.6h.3M261.1 102.6v.9M261.1 106.9v3.2"/>
<path d="M261.1 106l-5.8 .1M261.1 105.1l-5.8 .1M261.1 110.1l-5.8 .2M261.1 104.3l-5.8 .2M261.1 103.5l-5.8 .2M261.1 102.6h-5.8M261.4 114.3l-.3 .1M261.4 114.3v13.1M261.4 111.8h-.3M261.4 110.9h-.3M261.4 110.9v.9M261.4 105.2v.9"/>
<path d="M261.4 106.6l-.3 .3M261.4 106.1v.5M261.4 112.5l-.3 .2M261.4 111.8v.7M261.4 110.3v.6M261.4 104.5v.7M261.4 106.6v3.7M261.4 103.7v.8M261.4 113.3l-.3 .2M261.4 112.5v.8M261.4 113.3v1M261.4 102.6v1.1"/>
<path d="M109.6 122.8h6.3M125.7 125.6v7l.5 .5M125.7 125.6h.1M126.2 125.1v8M126.2 125.1h4.4M126.2 125.1l-.5 .5M126.2 125.1h.1M130.6 126.3l.3 .4M130.6 125.1v8h-4.4M130.6 125.1h.1M130.9 131.5l-.3 .4M130.9 126.7v4.8"/>
<path d="M130.9 131.5h50M130.9 126.7h50M130.9 126.7h.1M180.9 126.7v4.8M180.9 126.7l.5 .5M180.9 126.7h.1M181.4 127.2v3.8l-.5 .5M181.4 127.2h.1M190.4 138.3v1.4M190.4 120.9v3.6M190.4 125.3v3.3M190.4 129.4v2.9"/>
<path d="M190.4 133v2.4M190.4 135.9v2M190.4 120.1v.8M190.4 124.5v.8M190.4 128.6v.7M190.4 129.3v.1M190.4 132.3v.6M190.4 132.9v.1M190.4 135.4v.5M190.4 135.9h.1M190.4 137.9v.4M190.4 138.3h.1"/>
<path d="M190.4 139.7v.3M190.4 121.1h8.3M190.4 125.5h8.3M190.4 129.5h8.3M190.4 133h8.3M190.4 136h8.3M190.4 138.3h8.3M190.4 120.1h8.3M190.4 124.5h8.3M190.4 125.3h8.3M190.4 124.2h8.3M190.4 121.8h8.3"/>
<path d="M190.4 124h8.3M190.4 123.9h8.3M190.4 123.6h8.3M190.4 121.9h8.3M190.4 123.1h8.3M190.4 123.2h8.3M190.4 125.8h8.3M190.4 128.3h8.3M190.4 128.6h8.3M190.4 129.3h8.3M190.4 128.1h8.3M190.4 127.6h8.3"/>
<path d="M190.4 125.9h8.3M190.4 127.1h8.3M190.4 130.6h8.3M190.4 131.9h8.3M190.4 132.3h8.3M190.4 131.7h8.3M190.4 132.9h8.3M190.4 131.6h8.3M190.4 131.2h8.3M190.4 130.7h8.3M190.4 133.7h8.3M190.4 135h8.3"/>
<path d="M190.4 135.4h8.3M190.4 134.8h8.3M190.4 134.3h8.3M190.4 135.9h8.3M190.4 136.2h8.3M190.4 137.4h8.3M190.4 137.6h8.3M190.4 137.9h8.3M190.4 136.8h8.3M190.4 137.3h8.3M190.4 138.6h8.3M190.4 139.2h8.3"/>
<path d="M190.4 139.3h8.3M190.4 139.5h8.3M190.4 139.7h8.3M190.4 120.9h8.3M190.4 128h8.3M198.7 120.1v.8M198.7 120.9v.2M198.7 121.1h.1M198.7 124.5v.8M198.7 124.2v.3M198.7 121.2v.6M198.7 124v.2"/>
<path d="M198.7 123.9v.1M198.7 123.6v.3M198.7 125.3v.2M198.7 121.9v1.2M198.7 123.2v.4M198.7 125.5h.1M198.7 123.1v.1M198.7 125.5v.3M198.7 128.3v.3M198.7 128.6v.7M198.7 128.1v.2M198.7 128v.1"/>
<path d="M198.7 127.6v.4M198.7 125.9v1.2M198.7 127.1v.5M198.7 129.3v.2M198.7 127.1h.1M198.7 129.5v1.1M198.7 131.9v.4M198.7 131.7v.2M198.7 132.3v.6M198.7 131.6v.1M198.7 131.2v.4M198.7 130.7v.5"/>
<path d="M198.7 130.6v.1M198.7 132.9v.1M198.7 133v.7M198.7 135v.4M198.7 134.8v.2M198.7 134.8h.1M198.7 134.3v.5M198.7 135.4v.5M198.7 133.7v.6M198.7 133.7h.1M198.7 135.9v.1M198.7 135.9v.3"/>
<path d="M198.7 137.4v.2M198.7 137.6v.3M198.7 136.8v.5M198.7 137.3v.1M198.7 136.2v.6M198.7 136.2h.1M198.7 137.9v.4M198.7 138.3h.1M198.7 138.3v.3M198.7 138.6v.6M198.7 139.3v.2M198.7 139.5v.2"/>
<path d="M198.7 139.2v.1M198.7 139.7v.3M198.7 121.8v.1M198.7 125.8v.1M198.7 129.5h.1M208.9 120.1v.8M208.9 120.9v.2M208.9 121.2h.1M208.9 124.5v.8M208.9 124.1v.4M208.9 121.2v.6M208.9 124v.1"/>
<path d="M208.9 123.9v.1M208.9 123.6v.3M208.9 125.3v.2M208.9 121.9v1.2M208.9 123.2v.4M208.9 125.5h.1M208.9 123.1v.1M208.9 125.5v.3M208.9 128.2v.4M208.9 128.6v.7M208.9 128.1v.1M208.9 128v.1"/>
<path d="M208.9 127.6v.4M208.9 125.9v1.2M208.9 127.1v.5M208.9 129.3v.2M208.9 127.1h.1M208.9 129.5v1.1M208.9 131.9v.4M208.9 131.7v.2M208.9 132.3v.6M208.9 131.6v.1M208.9 131.2v.4M208.9 130.7v.5"/>
<path d="M208.9 130.6v.1M208.9 132.9v.1M208.9 133v.7M208.9 135v.4M208.9 134.8v.2M208.9 134.8h.1M208.9 134.3v.5M208.9 135.4v.5M208.9 133.7v.6M208.9 133.7h.1M208.9 135.9h.1M208.9 125h-1.3v8.2h1.3"/>
<path d="M208.9 135.9v.3M208.9 137.4v.2M208.9 137.6v.3M208.9 136.8v.5M208.9 137.3v.1M208.9 136.2v.6M208.9 136.2h.1M208.9 137.9v.4M208.9 138.3h.1M208.9 138.3v.3M208.9 138.6v.6M208.9 139.3v.2"/>
<path d="M208.9 139.5v.2M208.9 139.2v.1M208.9 139.7v.3M208.9 121.1h14.5M208.9 125.5h14.5M208.9 129.5h14.5M208.9 133h14.5M208.9 135.9h14.5M208.9 138.3h14.5M208.9 120.1h14.5M208.9 120.9h14.5M208.9 121.8v.1"/>
<path d="M208.9 125.8v.1M208.9 129.5h.1M208.9 124.5h14.5M208.9 125.3h14.5M208.9 124.1h14.5M208.9 121.8h14.5M208.9 124h14.5M208.9 123.9h14.5M208.9 123.6h14.5M208.9 121.9h14.5M208.9 123.1h14.5M208.9 123.2h14.5"/>
<path d="M208.9 125.8h14.5M208.9 128.2h14.5M208.9 128.6h14.5M208.9 129.3h14.5M208.9 128.1h14.5M208.9 128h14.5M208.9 127.6h14.5M208.9 125.9h14.5M208.9 127.1h14.5M208.9 130.6h14.5M208.9 131.9h14.5M208.9 132.3h14.5"/>
<path d="M208.9 131.7h14.5M208.9 132.9h14.5M208.9 131.6h14.5M208.9 131.2h14.5M208.9 130.7h14.5M208.9 133.7h14.5M208.9 135h14.5M208.9 135.4h14.5M208.9 134.8h14.5M208.9 134.3h14.5M208.9 136.2h14.5M208.9 137.4h14.5"/>
<path d="M208.9 137.6h14.5M208.9 137.9h14.5M208.9 136.8h14.5M208.9 137.3h14.5M208.9 138.6h14.5M208.9 139.2h14.5M208.9 139.3h14.5M208.9 139.5h14.5M208.9 139.7h14.5M223.4 120.1v.8M223.4 120.9v.2M223.4 121.1h.1"/>
<path d="M223.4 124.5v.8M223.4 124.1v.4M223.4 121.2v.6M223.4 124v.1M223.4 123.9v.1M223.4 123.6v.3M223.4 125.3v.2M223.4 121.9v1.2M223.4 123.2v.4M223.4 125.5h.1M223.4 123.1v.1M223.4 125.5v.3"/>
<path d="M223.4 128.2v.4M223.4 128.6v.7M223.4 128.1v.1M223.4 128v.1M223.4 127.6v.4M223.4 125.9v1.2M223.4 127.1v.5M223.4 129.3v.2M223.4 127.1h.1M223.4 129.5v1.1M223.4 131.9v.4M223.4 131.7v.2"/>
<path d="M223.4 132.3v.6M223.4 131.6v.1M223.4 131.2v.4M223.4 130.7v.5M223.4 130.6v.1M223.4 132.9v.1M223.4 133v.7M223.4 135v.4M223.4 134.8v.2M223.4 134.8h.1M223.4 134.3v.5M223.4 135.4v.5"/>
<path d="M223.4 133.7v.6M223.4 133.7h.1M223.4 135.9h.1M223.4 135.9v.3M223.4 137.4v.2M223.4 137.6v.3M223.4 136.8v.5M223.4 137.3v.1M223.4 136.2v.6M223.4 136.2h.1M223.4 137.9v.4M223.4 138.3h.1"/>
<path d="M223.4 138.3v.3M223.4 138.6v.6M223.4 139.3v.2M223.4 139.5v.2M223.4 139.2v.1M223.4 139.7v.3M223.4 121.8v.1M223.4 125.8v.1M223.4 129.5h.1M233.1 120.1v.8M233.1 120.9v.2M233.1 121.2h.1"/>
<path d="M233.1 124.5v.8M233.1 124.1v.4M233.1 121.2v.6M233.1 124v.1M233.1 123.9v.1M233.1 123.6v.3M233.1 125.3v.2M233.1 121.9v1.2M233.1 123.1v.5M233.1 125.5h.1M233.1 123.1h.1M233.1 125.5v.3"/>
<path d="M233.1 128.2v.4M233.1 128.6v.7M233.1 128.1v.1M233.1 128v.1M233.1 127.6v.4M233.1 125.9v1.2M233.1 127.1v.5M233.1 129.3v.2M233.1 127.1h.1M233.1 129.5v1.1M233.1 131.9v.4M233.1 131.7v.2"/>
<path d="M233.1 132.3v.6M233.1 131.6v.1M233.1 131.2v.4M233.1 130.7v.5M233.1 130.6v.1M233.1 132.9v.1M233.1 133v.7M233.1 135v.4M233.1 134.8v.2M233.1 134.8h.1M233.1 134.3v.5M233.1 135.4v.5"/>
<path d="M233.1 133.7v.6M233.1 133.7h.1M233.1 135.9h.1M233.1 125h-1.2v8.2h1.2M233.1 135.9v.3M233.1 137.4v.2M233.1 137.6v.3M233.1 136.8v.5M233.1 137.3v.1M233.1 136.2v.6M233.1 136.2h.1M233.1 137.9v.4"/>
<path d="M233.1 138.3h.1M233.1 138.3v.3M233.1 138.6v.6M233.1 139.3v.2M233.1 139.5v.2M233.1 139.2v.1M233.1 139.7v.3M233.1 121.1h8.4M233.1 125.5h8.4M233.1 129.5h8.4M233.1 133h8.4M233.1 135.9h8.4"/>
<path d="M233.1 138.3h8.4M233.1 120.1h8.4M233.1 120.9h8.4M233.1 124.5h8.4M233.1 125.3h8.4M233.1 124.1h8.4M233.1 121.8h8.4M233.1 124h8.4M233.1 123.9h8.4M233.1 123.6h8.4M233.1 121.9h8.4M233.1 123.1h8.4"/>
<path d="M233.1 125.8h8.4M233.1 128.2h8.4M233.1 128.6h8.4M233.1 129.3h8.4M233.1 128.1h8.4M233.1 128h8.4M233.1 127.6h8.4M233.1 125.9h8.4M233.1 127.1h8.4M233.1 130.6h8.4M233.1 131.9h8.4M233.1 132.3h8.4"/>
<path d="M233.1 131.7h8.4M233.1 132.9h8.4M233.1 131.6h8.4M233.1 131.2h8.4M233.1 130.7h8.4M233.1 133.7h8.4M233.1 135h8.4M233.1 135.4h8.4M233.1 134.8h8.4M233.1 134.3h8.4M233.1 136.2h8.4M233.1 137.4h8.4"/>
<path d="M233.1 137.6h8.4M233.1 137.9h8.4M233.1 136.8h8.4M233.1 137.3h8.4M233.1 138.6h8.4M233.1 139.2h8.4M233.1 139.3h8.4M233.1 139.5h8.4M233.1 139.7h8.4M233.1 121.8v.1M233.1 125.8v.1M233.1 129.5h.1"/>
<path d="M241.5 138.3v1.4M241.5 135.9v2M241.5 133v2.4M241.5 129.4v2.9M241.5 125.3v3.3M241.5 120.9v3.6M241.5 120.1v.8M241.5 124.5v.8M241.5 128.6v.7M241.5 129.3v.1M241.5 132.3v.6M241.5 132.9v.1"/>
<path d="M241.5 135.4v.5M241.5 135.9h.1M241.5 137.9v.4M241.5 138.3h.1M241.5 139.7v.3M255.1 130.9l.2 .3M255.1 133.6l.2 .3M255.1 127.3l.2 .1M255.1 129.8h.2M255.1 127.3v2.5M255.1 130.3l.2 .2M255.1 129.8v.5"/>
<path d="M255.1 130.8l.2 .3M255.1 130.3v.5M255.1 130.8v.1M255.1 130.9v1.2M255.1 133.3l.2 .2M255.1 132.8v.5M255.1 133.6l.2 .2M255.1 133.3v.3M255.1 132.1v.1M255.1 132.2v.6M255.3 127.4v2.4M255.3 129.8v.7"/>
<path d="M255.3 130.5v.6M255.3 131.8l-.2 .3M255.3 132.7v.8M255.3 132.7l-.2 .1M255.3 132.1l-.2 .1M255.3 133.5v.3M255.3 131.8v.3M255.3 131.1v.1M255.3 131.2v.6M255.3 133.8v.1M255.3 131.2l5.8 .2M255.3 133.9l5.8 .2"/>
<path d="M255.3 127.4l5.8 .1M255.3 129.8l5.8 .1M255.3 130.5l5.8 .2M255.3 131.1l5.8 .1M255.3 133.5l5.8 .2M255.3 132.1v.6M255.3 133.8l5.8 .2M261.1 127.5v2.4M261.1 129.9v.8M261.1 130.7v.5M261.1 131.6l.3 .3M261.1 132.6v1.1"/>
<path d="M261.1 132.6l.3 .1M261.1 132l.3 .1M261.1 133.7v.3M261.1 131.6v.4M261.1 131.2v.2M261.1 134v.1M261.1 131.6l-5.8 .2M261.1 132.6l-5.8 .1M261.1 131.4v.2M261.1 132v.6M261.1 132l-5.8 .1M261.4 131.1l-.3 .3"/>
<path d="M261.4 133.8l-.3 .3M261.4 127.4l-.3 .1M261.4 129.8l-.3 .1M261.4 127.4v2.4M261.4 130.5l-.3 .2M261.4 129.8v.7M261.4 131l-.3 .2M261.4 130.5v.5M261.4 131v.1M261.4 131.1v.8M261.4 133.4l-.3 .3M261.4 132.7v.7"/>
<path d="M261.4 133.8l-.3 .2M261.4 133.4v.4M261.4 131.9v.2M261.4 132.1v.6M269.4 130.1v3.2M269.4 133.3v1.8M269.4 135.1v4.2M269.4 122.8h17.5M269.4 122.8v7.3M269.4 139.3v20.4M269.4 130.1h19.1M269.4 133.3h19.1"/>
<path d="M269.4 135.1h19.1M269.4 139.3h20.4M286.9 122.8v1.6h1.6M288.5 130.1v3.2M288.5 133.3v1.8M288.5 135.1l.1 .5M288.5 124.4v5.7M288.5 122.7h9.5M288.6 135.6l1.2 3.7M288.6 135.6v-4.1l1.2 5.3 6.3 22.5a6.2 6.2 0 0 0 1.3 2.6h.2a3.7 3.7 0 0 0 .4-2.4M289.8 139.3l5.6 20.4M298 122.7v36.8"/>
<path d="M315.6 122.5h.5M316.4 124h1M189.5 144.7a1.27 1.27 0 0 1-1.6 .9M190.4 140v.9M190.4 141v.3M190.4 140h.1M190.4 140.9v.1M190.4 141h.1M190.4 141.3h.1M190.4 140h8.3M190.4 141h8.3M190.4 141.3h8.3"/>
<path d="M190.4 141.3l-.9 3.4M190.4 140.4h8.3M190.4 140.5h8.3M190.4 140.7h8.3M190.4 140.9h8.3M190.4 141.2h8.3M198.7 140h.1M198.7 140v.4M198.7 140.5v.2M198.7 140.4v.1M198.7 140.7v.2M198.7 140.9v.1"/>
<path d="M198.7 141h.1M198.7 141v.2M198.7 141.2v.1M198.7 141.3h.1M208.9 140h.1M208.9 140v.4M208.9 140.5v.2M208.9 140.4v.1M208.9 140.7v.2M208.9 140.9v.1M208.9 141h.1M208.9 141v.2"/>
<path d="M208.9 141.2v.1M208.9 141.3h.1M208.9 140h14.5M208.9 141h14.5M208.9 141.3h14.5M208.9 140.4h14.5M208.9 140.5h14.5M208.9 140.7h14.5M208.9 140.9h14.5M208.9 141.2h14.5M223.4 140h.1M223.4 140v.4"/>
<path d="M223.4 140.5v.2M223.4 140.4v.1M223.4 140.7v.2M223.4 140.9v.1M223.4 141h.1M223.4 141v.2M223.4 141.2v.1M223.4 141.3h.1M233.1 140h.1M233.1 140v.4M233.1 140.5v.2M233.1 140.4v.1"/>
<path d="M233.1 140.7v.2M233.1 140.9v.1M233.1 141h.1M233.1 141v.2M233.1 141.2v.1M233.1 141.3h.1M233.1 140h8.4M233.1 141h8.4M233.1 141.3h8.4M233.1 140.4h8.4M233.1 140.5h8.4M233.1 140.7h8.4"/>
<path d="M233.1 140.9h8.4M233.1 141.2h8.4M241.5 141v.3M241.5 140v.9M241.5 140h.1M241.5 140.9v.1M241.5 141h.1M241.5 141.3h.1M241.5 141.3l.9 3.4M242.4 144.7a1.27 1.27 0 0 0 1.5 .9M269.4 159.7v14M269.4 159.7h26"/>
<path d="M295.4 159.7a80.4 80.4 0 0 1 2.6 14M296.1 159.5h1.9M298 159.5v14.2M269.4 173.7v3.4M269.4 177.1v3.8h1.3v-1.3h26v1.3h1.3v-3.8M269.4 177.1h28.6M269.4 173.7h28.6M271 179.6v6.4h2.1l.6 .6h.6l.6-.6h2.1l.6 .6h.6l.6-.6h2.1l.6 .6h.6l.6-.6h2.1l.6 .6h.6l.6-.6h2.1l.6 .6h.6l.6-.6h2.1l.6 .6h.6l.6-.6h2v-6.4M298 173.7v3.4"/>
</g>
<g font-size="8.5">
<text x="351.3" y="258.7">B</text>
<text x="410" y="258.6">1</text>
</g>
<g font-size="8.1">
<text x="51.7" y="9.3">4</text>
<text x="159.7" y="9.3">3</text>
<text x="267.6" y="9.3">2</text>
<text x="375.6" y="9.3">1</text>
<text x="4" y="72.8">B</text>
<text x="423.1" y="72.8">B</text>
<text x="3.3" y="212.5">A</text>
<text x="422.4" y="212.5">A</text>
<text x="51.7" y="276">4</text>
<text x="159.7" y="276">3</text>
<text x="267.6" y="276">2</text>
<text x="375.6" y="276">1</text>
</g>
<text font-size="6.3" x="361.6" y="257.3">AM14U4_PW6</text>
<g font-size="5.6">
<text x="367.2" y="237.8">AM14U4 PW6</text>
<text x="352.6" y="243.4">CORNER WHEEL LAYOUT</text>
</g>
<g font-size="4.9">
<text x="354.9" y="265.2">SCALE: 1:1</text>
<text x="387.4" y="265.2">SHEET 1 OF 3</text>
</g>
<text font-size="4.7" x="308.6" y="213.7">*** SEE CAD FOR ADDITIONAL TOOLPATH INFO***</text>
<g font-size="4.2">
<text x="137.4" y="27.3">QTY 1 375 SHOULDER SPACER</text>
<text x="137.4" y="31.4">(am-1519)</text>
<text x="137.4" y="35.6">[PRESSED INTO BEARING]</text>
<text x="144.1" y="46.1">QTY 1 R8ZZ BEARING</text>
<text x="144.1" y="50.2">(am-0181)</text>
<text x="153.3" y="60.7">QTY 6 10-32 x 2.00 SHCS</text>
<text x="153.3" y="64.9">(am-1049)</text>
<text x="327" y="136.5">QTY 1 FR6ZZL BEARING</text>
<text x="327" y="140.7">(am-0573)</text>
<text x="98.6" y="147.6">QTY 2 375 HEX x 0.50 MOLDED SPACER</text>
<text x="98.6" y="151.7">(am-3947-500)</text>
<text x="120.3" y="165.3">QTY 1 42T HTD PULLEY EXTENSION</text>
<text x="120.3" y="169.4">(am-2813)</text>
<text x="314.2" y="172.5">QTY 1 6IN PERFORMANCE WHEEL, BEARING BORE</text>
<text x="161" y="178.4">QTY 1 42T HTD PULLEY</text>
<text x="314.2" y="176.7">(am-3868)</text>
<text x="161" y="182.6">(am-2234)</text>
<text x="314.2" y="190.2">QTY 1 1.0 IN WIDE ROUGHTOP TREAD</text>
<text x="133.7" y="192.9">QTY 1 250 SPROCKET AND PULLEY SPACER</text>
<text x="133.7" y="197">(am-0207a)</text>
<text x="260.8" y="197">TO SHOW ORIENTATION</text>
<text x="268.6" y="192.9">WHEEL SECTION</text>
<text x="314.2" y="194.4">(CUT FROM am-3309)</text>
</g>
<g font-size="3.4">
<text x="350.2" y="229.2">TITLE:</text>
<text x="351.1" y="251.3">SIZE</text>
<text x="359.9" y="251.3">DWG. NO.</text>
<text x="408.9" y="251.4">REV</text>
</g>
<g font-size="2.8">
<text x="343.8" y="16">REVISION HISTORY</text>
<text x="294.3" y="20.4">REV.</text>
<text x="331.2" y="20.4">DESCRIPTION</text>
<text x="384.2" y="20.4">DATE</text>
<text x="400.7" y="20.4">DRAWN BY</text>
<text x="296.5" y="24.7">1</text>
<text x="329.3" y="24.7">ORIGINAL PRINT</text>
<text x="381" y="24.7">1/15/2020</text>
<text x="398.6" y="24.7">N. LAWRENCE</text>
</g>
<g font-size="2.4">
<text x="272.2" y="219">UNLESS OTHERWISE SPECIFIED:</text>
<text x="307.2" y="218.9">COMMENTS:</text>
<text x="273.3" y="223.6">DIMENSIONS ARE IN INCHES</text>
</g>
<g font-size="2.2">
<text x="307.2" y="223.8">DUAL DIMENSIONS ARE IN MILLIMETERS.</text>
<text x="271.4" y="228.1">TOLERANCES:</text>
<text x="271.4" y="230.7">FRACTIONAL</text>
<text x="271.4" y="233.4">ANGULAR: MACH</text>
<text x="297.9" y="230.7">1/16</text>
<text x="297.9" y="233.4">1</text>
<text x="307.2" y="229.1">BREAK ALL SHARP EDGES.</text>
<text x="271.4" y="236">ANGULAR: BEND</text>
<text x="271.4" y="238.7">ONE PLACE DECIMAL</text>
<text x="297.9" y="236">5</text>
<text x="297.9" y="238.7">0.1</text>
<text x="271.4" y="241.3">TWO PLACE DECIMAL</text>
<text x="271.4" y="244">THREE PLACE DECIMAL</text>
<text x="297.9" y="241.3">0.01</text>
<text x="297.9" y="244">0.005</text>
<text x="271.4" y="246.6">FOUR PLACE DECIMAL</text>
<text x="297.9" y="246.6">0.0005</text>
<text x="327.8" y="249.9">NAME</text>
<text x="340.1" y="249.9">DATE</text>
<text x="307.4" y="253.9">CHECKED</text>
<text x="307.5" y="257.6">ENG APPR.</text>
<text x="307.5" y="261.4">MFG APPR.</text>
<text x="307.6" y="265.1">Q.A.</text>
</g>
<text font-size="2.1" x="275.5" y="264.5">DO NOT SCALE DRAWING</text>
<g font-size="2">
<text x="271.5" y="249.9">MATERIAL</text>
<text x="271.5" y="256.7">FINISH</text>
</g>
</svg>
